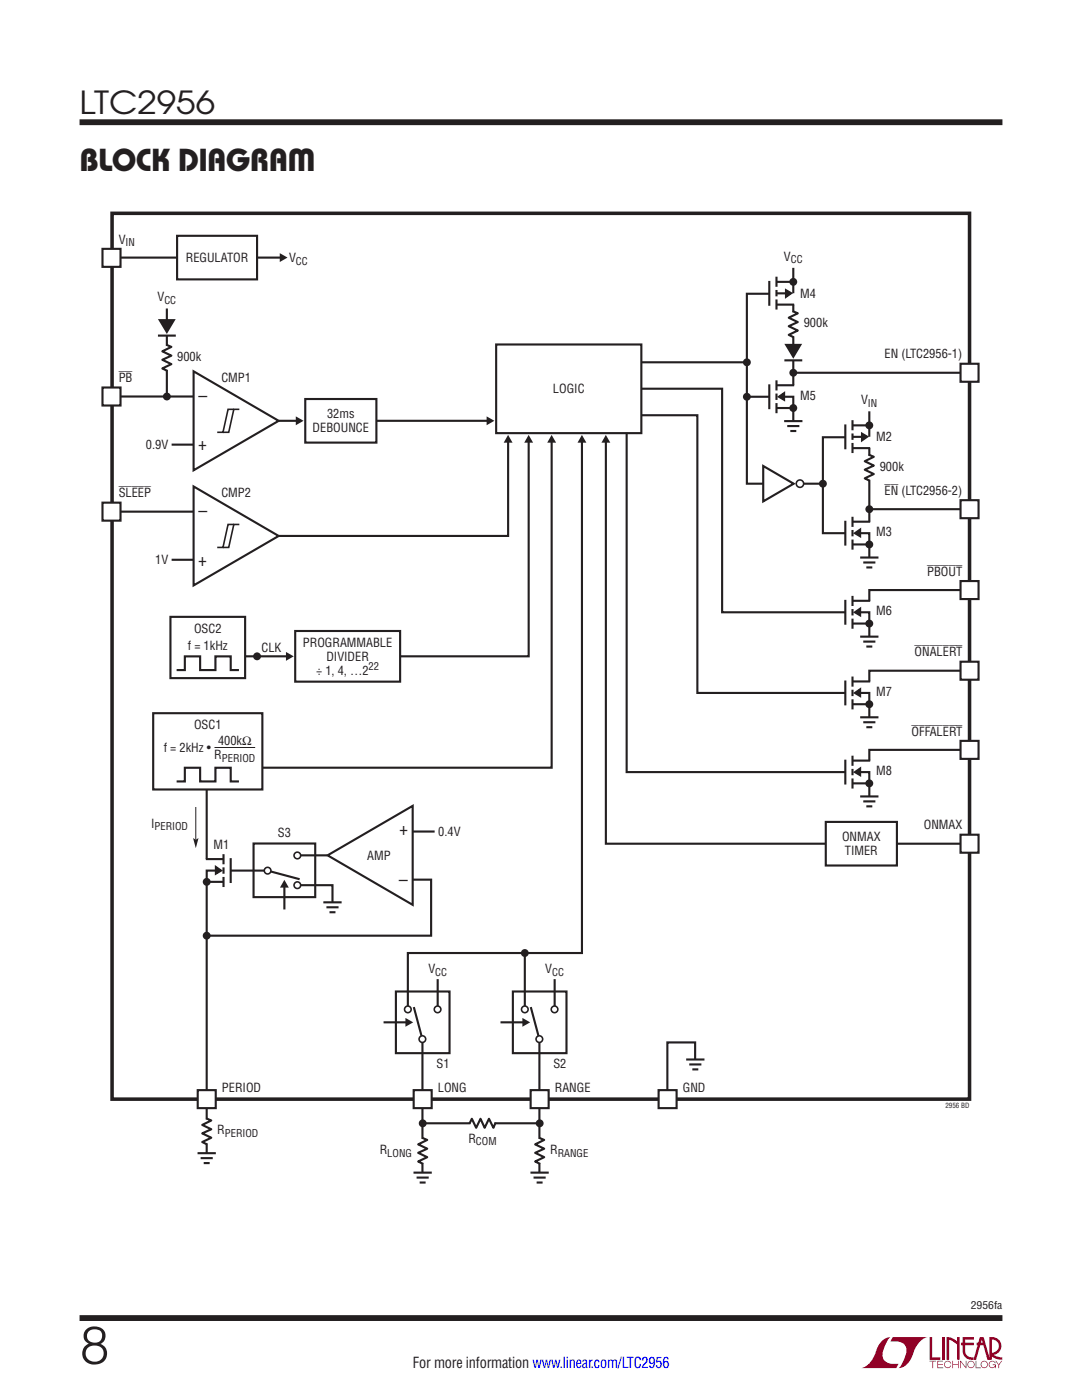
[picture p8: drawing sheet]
<svg xmlns="http://www.w3.org/2000/svg" width="216mm" height="279mm" viewBox="0 0 216 279" stroke-linecap="round" stroke-linejoin="round" font-family="sans-serif">
<g fill="#900126">
<path d="M185.5 266.8h.5v4.1h1.6v.5h-2.1z"/>
<path d="M176.2 267.4l1-.5h.5h-.1a6.2 6.2 0 0 0-1.4 4 2.58 2.58 0 0 0 3.1 1.3l-.5 .8h-6.9a4.9 4.9 0 0 0 3-3.8l.4-.7z"/>
<path d="M178.1 266.9h7a4.9 4.9 0 0 0-3.1 3.7 3.2 3.2 0 0 1-2.7 2.4h.1a6.2 6.2 0 0 0 1.4-4.1 2.58 2.58 0 0 0-3.1-1.2z"/>
<path d="M188 266.8h.5v4.6h-.5z"/>
<path d="M188.9 266.8l1 .2 1.1 .7v-.9h.5v4.6h-.5v-3.1l-1.6-.9v4h-.5z"/>
<path d="M185.5 271.6h1.3v.1h-.6v1.3h-.1v-1.3h-.6z"/>
<path d="M187 271.6h1.2v.1h-1v.5h.9v.2h-.9v.5h1v.1h-1.2z"/>
<path d="M190 271.6h.2v.6h1v-.6h.1v1.4h-.1v-.6h-1v.6h-.2z"/>
<path d="M191.6 271.6h.1l1 1.2v-1.2h.1v1.4l-1.1-1.2v1.2h-.1z"/>
<path d="M194.7 271.6h.1v1.3h.9v.1h-1z"/>
<path d="M198.6 271.6h.2l.5 .7 .5-.7h.2l-.6 .8v.6h-.2v-.6z"/>
<path d="M192.1 266.8h2.2v.5h-1.7v.7h1.7v.5h-1.7v1.1a1.32 1.32 0 0 0 1.7 1.3v.5l1.2-4.6h.8l1.1 4.1v-4.1a1.84 1.84 0 0 1 2.4 1.4 1.84 1.84 0 0 1-1.5 2.2l.8 .4 .9 .1v.5l-1.2-.2-1-.6v-.6a1.34 1.34 0 0 0 1.5-1.2 1.34 1.34 0 0 0-1.4-1.5v4.1h-.9l-.8-2.9h-1.3v-.5h1.2l-.2-.7-1.1 4.1a2.06 2.06 0 0 1-2.7-1.3v-1.6h-.4v-.5h.4z"/>
<path d="M193.2 271.8a.72 .72 0 0 1 1.2 .1 .72 .72 0 0 1-.4 1.1 .72 .72 0 0 1-1-.7h.2a.59 .59 0 0 0 .8 .5 .59 .59 0 0 0 .2-.9 .59 .59 0 0 0-1 .2v.2h-.2z"/>
<path d="M195.9 271.8a.72 .72 0 0 1 1.1 .1 .72 .72 0 0 1-.4 1.1 .72 .72 0 0 1-.9-.7h.1a.59 .59 0 0 0 .8 .5 .59 .59 0 0 0 .2-.9 .59 .59 0 0 0-.9 .2l-.1 .2h-.1z"/>
<path d="M197.5 271.8a.72 .72 0 0 1 1.2 .2h-.2a.59 .59 0 0 0-.9-.1 .59 .59 0 0 0 .1 .9 .59 .59 0 0 0 .9-.4h-.5v-.1h.6v.7h-.1v-.3a.73 .73 0 0 1-1.1 .2 .73 .73 0 0 1 0-1.1z"/>
<path d="M188.6 271.8a.71 .71 0 0 1 1.2 .3h-.1a.59 .59 0 0 0-.9-.3 .59 .59 0 0 0-.1 1 .59 .59 0 0 0 1-.3h.1a.73 .73 0 0 1-1.1 .4 .73 .73 0 0 1-.1-1.1z"/>
</g>
<path d="M15.9 24.4h184.1M15.9 263h184.1" fill="none" stroke="#231f20" stroke-width="1.2" stroke-linecap="butt"/>
<path d="M153.5 58.6h-4.5v37.9h15.2M158.3 53.5v30.5M149 79.2h4.5M158.3 74.4h35.2M55.6 84h4.5M75.1 84h22.8M50.6 168.3h12.3v10.7h-12.3z" fill="none" stroke="#231f20" stroke-width=".42"/>
<path d="M22.4 42.6h171.1v176.8h-171.1z" fill="none" stroke="#231f20" stroke-width=".71" stroke-linecap="butt"/>
<path d="M99 68.7h29v17.7h-29z" fill="#fff"/>
<path d="M99 68.7h29v17.7h-29z" fill="none" stroke="#231f20" stroke-width=".42"/>
<path d="M191.7 72.6h3.6v3.6h-3.6z" fill="#fff"/>
<path d="M153.5 76.7v5M154.9 76.9h3.6M154.9 75.9v2M154.9 78.5v1.3M156 79.2h2.3v2.3M158.2 62.1l1 .4-1.8 .9 1.8 .9-1.8 .8 1.8 .9-1.8 .8 1 .5M191.7 72.6h3.6v3.6h-3.6zM154.9 81.4h3.6M156.5 84h3.6M157.1 85h2.4M157.7 86h1.2" fill="none" stroke="#231f20" stroke-width=".42"/>
<path d="M158.3 84.1v2.2" fill="none" stroke="#fff" stroke-width=".97" stroke-linecap="butt"/>
<path d="M158.3 62.3v4.8M158.3 76.9v4.5" fill="none" stroke="#fff" stroke-width=".71" stroke-linecap="butt"/>
<circle cx="158.3" cy="81.4" r=".79" fill="#231f20"/>
<path d="M154.9 80.4v2.1" fill="none" stroke="#231f20" stroke-width=".42"/>
<path d="M155.5 79.2l.9-.7v1.2z" fill="#231f20"/>
<path d="M155.5 79.2l.9-.7v1.2z" fill="none" stroke="#231f20" stroke-width=".49"/>
<g fill="#231f20">
<circle cx="33.3" cy="79.1" r=".79"/>
<circle cx="51.3" cy="131" r=".79"/>
<circle cx="41.2" cy="186.7" r=".79"/>
<circle cx="84.3" cy="224.2" r=".79"/>
<circle cx="158.3" cy="74.4" r=".79"/>
<circle cx="149" cy="79.2" r=".79"/>
</g>
<path d="M128 72.3h21" fill="none" stroke="#231f20" stroke-width=".42"/>
<g fill="#231f20">
<path d="M97.1 83.1l1.5 .9-1.5 .9z"/>
<path d="M59 83.1l1.6 .9-1.6 .9z"/>
<path d="M57.1 130.1l1.5 .9-1.5 .9z"/>
<path d="M116.1 86.8l.9 1.5h-1.8z"/>
<circle cx="149" cy="72.3" r=".79"/>
</g>
<path d="M38.6 74.1l17 9.9-17 9.9z" fill="#fff"/>
<g fill="none" stroke="#231f20" stroke-width=".42">
<path d="M38.6 74.1l17 9.9-17 9.9zM41.2 157.5v72.6M41 176h3.6M41.1 171.5h3.5M43.6 173.7h-2.4v2.3M44.6 170.5v2M44.6 173.1v1.3M46 171.3v4.9M46 173.7h6.7M60 176.7h6.3v3.4M64.5 180.1h3.7M65.1 181.1h2.5"/>
<path d="M65.7 182.1h1.2M39.4 230.1h3.7M40 231.1h2.5M40.6 232.1h1.2"/>
</g>
<path d="M46.7 81.7h-1.2l-1 4.6h-1.2M47.8 81.7h-1.1l-1.1 4.6h-1.1" fill="none" stroke="#231f20" stroke-width=".32"/>
<path d="M66.4 180.1v2.2M41.3 230.2v2.2" fill="none" stroke="#fff" stroke-width=".97" stroke-linecap="butt"/>
<path d="M41.2 171.5v4.5" fill="none" stroke="#fff" stroke-width=".71" stroke-linecap="butt"/>
<circle cx="41.2" cy="176" r=".79" fill="#231f20"/>
<path d="M44.6 175v2" fill="none" stroke="#231f20" stroke-width=".42"/>
<path d="M43.1 173.1l.9 .6-.9 .6z" fill="#231f20"/>
<path d="M43.1 173.1l.9 .6-.9 .6z" fill="none" stroke="#231f20" stroke-width=".49"/>
<path d="M56.7 175.6l.9 1.5h-1.7z" fill="#231f20"/>
<path d="M56.7 176.4v5.1" fill="none" stroke="#231f20" stroke-width=".42"/>
<path d="M120.9 86.8l.9 1.5h-1.8z" fill="#231f20"/>
<path d="M120.9 87.6v80.8h70.8" fill="none" stroke="#231f20" stroke-width=".42"/>
<path d="M39.1 161.1v6.5" fill="none" stroke="#231f20" stroke-width=".2"/>
<path d="M38.5 167.3l.6 .3 .5-.3-.5 1.9z" fill="#231f20"/>
<path d="M158.3 69.5v2.4" fill="none" stroke="#fff" stroke-width=".71" stroke-linecap="butt"/>
<path d="M156.5 68.6h3.6l-1.8 3z" fill="#231f20"/>
<path d="M33.2 68.8l1 .4-1.8 .9 1.8 .9-1.8 .8 1.8 .9-1.8 .8 1 .5M33.3 61.6v17.6M160.1 71.9h-3.6" fill="none" stroke="#231f20" stroke-width=".42"/>
<path d="M33.3 64.6v2.3M33.3 69v4.8" fill="none" stroke="#fff" stroke-width=".71" stroke-linecap="butt"/>
<path d="M31.5 63.7h3.6l-1.8 3z" fill="#231f20"/>
<path d="M153.5 56.1v4.9M154.9 57.9v1.2M154.9 59.8v2M154.9 56.3h3.6M158.3 56.3v2.2M35.1 67h-3.6M154.9 60.8h3.6" fill="none" stroke="#231f20" stroke-width=".42"/>
<path d="M158.3 56.3v4.5" fill="none" stroke="#fff" stroke-width=".71" stroke-linecap="butt"/>
<circle cx="158.3" cy="56.3" r=".79" fill="#231f20"/>
<path d="M154.9 55.2v2M154.9 58.5h2.6" fill="none" stroke="#231f20" stroke-width=".42"/>
<path d="M156.9 58l.9 .5-.9 .7z" fill="#231f20"/>
<path d="M156.9 58l.9 .5-.9 .7z" fill="none" stroke="#231f20" stroke-width=".49"/>
<path d="M168.7 87.3h-4.5v19.1h4.5M173.5 82.1v29.2M173.5 101.6h20" fill="none" stroke="#231f20" stroke-width=".42"/>
<path d="M191.7 99.8h3.6v3.6h-3.6z" fill="#fff"/>
<path d="M173.3 90.7l1.1 .5-1.8 .8 1.8 .9-1.8 .8 1.8 .9-1.8 .9 .9 .4M191.7 99.8h3.6v3.6h-3.6zM168.7 103.9v5M170.1 104.1h3.5M170.1 103.1v2M170.1 105.8v1.2M170.1 108.7h3.6M171.1 106.4h2.4v2.3M171.6 111.3h3.7M172.3 112.3h2.4M172.9 113.2h1.2" fill="none" stroke="#231f20" stroke-width=".42"/>
<path d="M173.5 111.3v2.2" fill="none" stroke="#fff" stroke-width=".97" stroke-linecap="butt"/>
<path d="M173.5 90.9v4.9M173.5 104.1v4.6" fill="none" stroke="#fff" stroke-width=".71" stroke-linecap="butt"/>
<circle cx="173.5" cy="108.7" r=".79" fill="#231f20"/>
<path d="M170.1 107.7v2" fill="none" stroke="#231f20" stroke-width=".42"/>
<path d="M170.7 106.4l.9-.6v1.2z" fill="#231f20"/>
<path d="M170.7 106.4l.9-.6v1.2z" fill="none" stroke="#231f20" stroke-width=".49"/>
<g fill="#231f20">
<circle cx="173.5" cy="101.6" r=".79"/>
<circle cx="164.2" cy="96.5" r=".79"/>
</g>
<path d="M41.3 223.4v4.8" fill="none" stroke="#fff" stroke-width=".71" stroke-linecap="butt"/>
<path d="M128 77.6h16.1v44.6h24.6M193.5 117.8h-20v9.3M41.1 223.2l1.1 .4-1.8 .9 1.8 .9-1.8 .8 1.8 .9-1.8 .8 .9 .5" fill="none" stroke="#231f20" stroke-width=".42"/>
<path d="M191.7 116h3.6v3.6h-3.6z" fill="#fff"/>
<path d="M168.7 119.7v5M170.1 119.9h3.5M170.1 118.9v2M191.7 116h3.6v3.6h-3.6zM170.1 121.6v1.2M170.1 124.4h3.6M171.1 122.2h2.4v2.3M171.6 127.1h3.7M172.3 128h2.4M172.9 129h1.2" fill="none" stroke="#231f20" stroke-width=".42"/>
<path d="M173.5 127.1v2.2" fill="none" stroke="#fff" stroke-width=".97" stroke-linecap="butt"/>
<path d="M173.5 119.9v4.5" fill="none" stroke="#fff" stroke-width=".71" stroke-linecap="butt"/>
<circle cx="173.5" cy="124.4" r=".79" fill="#231f20"/>
<path d="M170.1 123.5v2" fill="none" stroke="#231f20" stroke-width=".42"/>
<path d="M170.7 122.2l.9-.7v1.2z" fill="#231f20"/>
<path d="M170.7 122.2l.9-.7v1.2z" fill="none" stroke="#231f20" stroke-width=".49"/>
<path d="M128 82.9h11.2v55.4h29.5M193.5 133.9h-20v9.3" fill="none" stroke="#231f20" stroke-width=".42"/>
<path d="M191.7 132.1h3.6v3.6h-3.6z" fill="#fff"/>
<path d="M168.7 135.8v5M170.1 136h3.5M170.1 135v2M170.1 137.7v1.2M171.1 138.3h2.4v2.3M191.7 132.1h3.6v3.6h-3.6zM170.1 140.5h3.6M171.6 143.2h3.7M172.3 144.1h2.4M172.9 145.1h1.2" fill="none" stroke="#231f20" stroke-width=".42"/>
<path d="M173.5 143.2v2.2" fill="none" stroke="#fff" stroke-width=".97" stroke-linecap="butt"/>
<path d="M173.5 136v4.5" fill="none" stroke="#fff" stroke-width=".71" stroke-linecap="butt"/>
<circle cx="173.5" cy="140.5" r=".79" fill="#231f20"/>
<path d="M170.1 139.6v2" fill="none" stroke="#231f20" stroke-width=".42"/>
<path d="M170.7 138.3l.9-.7v1.2z" fill="#231f20"/>
<path d="M170.7 138.3l.9-.7v1.2z" fill="none" stroke="#231f20" stroke-width=".49"/>
<path d="M125 86.4v67.7h43.7M193.5 149.7h-20v9.2" fill="none" stroke="#231f20" stroke-width=".42"/>
<path d="M191.7 147.9h3.6v3.6h-3.6z" fill="#fff"/>
<path d="M168.7 151.6v5M170.1 151.8h3.5M170.1 150.8v2M170.1 153.4v1.3M170.1 156.3h3.6M171.1 154.1h2.4v2.3M171.6 159h3.7M172.3 159.9h2.4M191.7 147.9h3.6v3.6h-3.6zM172.9 160.9h1.2" fill="none" stroke="#231f20" stroke-width=".42"/>
<path d="M173.5 159v2.2" fill="none" stroke="#fff" stroke-width=".97" stroke-linecap="butt"/>
<path d="M173.5 151.8v4.5" fill="none" stroke="#fff" stroke-width=".71" stroke-linecap="butt"/>
<circle cx="173.5" cy="156.3" r=".79" fill="#231f20"/>
<path d="M170.1 155.4v2" fill="none" stroke="#231f20" stroke-width=".42"/>
<path d="M170.7 154.1l.9-.7v1.2z" fill="#231f20"/>
<path d="M170.7 154.1l.9-.7v1.2z" fill="none" stroke="#231f20" stroke-width=".49"/>
<path d="M191.7 166.6h3.6v3.6h-3.6z" fill="#fff"/>
<path d="M168.7 84.7v5M170.1 89.4h3.5M170.1 86.5v1.3M170.1 88.4v2M170.1 84.9h3.6M173.5 84.9v2.3M191.7 166.6h3.6v3.6h-3.6z" fill="none" stroke="#231f20" stroke-width=".42"/>
<path d="M173.5 84.9v4.5" fill="none" stroke="#fff" stroke-width=".71" stroke-linecap="butt"/>
<circle cx="173.5" cy="84.9" r=".79" fill="#231f20"/>
<path d="M170.1 83.9v2M170.1 87.2h2.6" fill="none" stroke="#231f20" stroke-width=".42"/>
<path d="M172 86.6l1 .6-1 .6z" fill="#231f20"/>
<path d="M172 86.6l1 .6-1 .6z" fill="none" stroke="#231f20" stroke-width=".49"/>
<path d="M157.4 96.5h2.2" fill="none" stroke="#fff" stroke-width=".71" stroke-linecap="butt"/>
<circle cx="159.6" cy="96.5" r=".74" fill="#fff"/>
<circle cx="159.6" cy="96.5" r=".74" fill="none" stroke="#231f20" stroke-width=".32"/>
<path d="M152.3 93l6.1 3.5-6.1 3.6z" fill="#fff"/>
<path d="M152.3 93l6.1 3.5-6.1 3.6z" fill="none" stroke="#231f20" stroke-width=".42"/>
<path d="M164.8 164h14.2v8.7h-14.2z" fill="#fff"/>
<path d="M164.8 164h14.2v8.7h-14.2z" fill="none" stroke="#231f20" stroke-width=".42"/>
<path d="M60.9 79.6h14.2v8.7h-14.2z" fill="#fff"/>
<path d="M22.4 51.4h34.3M60.9 79.6h14.2v8.7h-14.2z" fill="none" stroke="#231f20" stroke-width=".42"/>
<path d="M55.8 50.5l1.6 .9-1.6 .9z" fill="#231f20"/>
<path d="M35.3 47.1h16v8.7h-16z" fill="#fff"/>
<path d="M35.3 47.1h16v8.7h-16z" fill="none" stroke="#231f20" stroke-width=".42"/>
<g fill="#231f20">
<path d="M110.1 86.8l.9 1.5h-1.8z"/>
<path d="M101.4 86.8l.9 1.5h-1.8z"/>
</g>
<path d="M110.1 87.6v65.6h-58.5" fill="none" stroke="#231f20" stroke-width=".42"/>
<path d="M30.6 142.3h21.8v15.3h-21.8z" fill="#fff"/>
<path d="M30.6 142.3h21.8v15.3h-21.8zM35.2 156h1.7v-2.8h3v2.8h3.1v-2.8h3v2.8h1.7" fill="none" stroke="#231f20" stroke-width=".42"/>
<path d="M105.5 86.8l.9 1.5h-1.8z" fill="#231f20"/>
<path d="M105.5 87.6v43.4h-25.7M48.9 131h8.5" fill="none" stroke="#231f20" stroke-width=".42"/>
<path d="M34 123.1h14.9v12.2h-14.9z" fill="#fff"/>
<path d="M34 123.1h14.9v12.2h-14.9z" fill="none" stroke="#231f20" stroke-width=".42"/>
<path d="M58.9 125.9h20.9v10.1h-20.9z" fill="#fff"/>
<path d="M22.2 79.1h16.4M34.2 88.7h4.4M35.2 133.7h1.7v-2.7h3v2.7h3.1v-2.7h3v2.7h1.7M58.9 125.9h20.9v10.1h-20.9zM60 170.7h5.4" fill="none" stroke="#231f20" stroke-width=".42"/>
<path d="M65.4 170.7l16.9-9.9v19.8z" fill="#fff"/>
<path d="M65.4 170.7l16.9-9.9v19.8zM82.3 175.6h3.7v11.1h-44.8M82.3 165.9h4.4" fill="none" stroke="#231f20" stroke-width=".42"/>
<path d="M20.5 77.3h3.5v3.6h-3.5z" fill="#fff"/>
<path d="M20.5 77.3h3.5v3.6h-3.5zM101.4 87.6v19.4h-45.8" fill="none" stroke="#231f20" stroke-width=".42"/>
<path d="M38.6 97.1l17 9.9-17 9.8z" fill="#fff"/>
<path d="M38.6 97.1l17 9.9-17 9.8zM22.2 102.1h16.4M34.2 111.7h4.4" fill="none" stroke="#231f20" stroke-width=".42"/>
<path d="M46.7 104.7h-1.2l-1 4.6h-1.2M47.8 104.7h-1.1l-1.1 4.6h-1.1" fill="none" stroke="#231f20" stroke-width=".32"/>
<path d="M20.5 100.3h3.5v3.6h-3.5z" fill="#fff"/>
<path d="M20.5 100.3h3.5v3.6h-3.5z" fill="none" stroke="#231f20" stroke-width=".42"/>
<path d="M39.5 217.6h3.5v3.6h-3.5z" fill="#fff"/>
<path d="M39.5 217.6h3.5v3.6h-3.5z" fill="none" stroke="#231f20" stroke-width=".42"/>
<path d="M20.5 49.7h3.5v3.6h-3.5z" fill="#fff"/>
<path d="M20.5 49.7h3.5v3.6h-3.5z" fill="none" stroke="#231f20" stroke-width=".42"/>
<path d="M59.3 170.7v6" fill="none" stroke="#fff" stroke-width="1.1" stroke-linecap="butt"/>
<circle cx="59.3" cy="176.7" r=".66" fill="#fff"/>
<circle cx="59.3" cy="176.7" r=".66" fill="none" stroke="#231f20" stroke-width=".32"/>
<circle cx="59.3" cy="170.7" r=".66" fill="#fff"/>
<circle cx="59.3" cy="170.7" r=".66" fill="none" stroke="#231f20" stroke-width=".32"/>
<path d="M53.4 173.8l6.4 1.7" fill="none" stroke="#231f20" stroke-width=".42"/>
<circle cx="53.4" cy="173.8" r=".66" fill="#fff"/>
<circle cx="53.4" cy="173.8" r=".66" fill="none" stroke="#231f20" stroke-width=".32"/>
<path d="M116.1 87.6v102.6h-34.7v10.6M79 197.9h10.7v12.3h-10.7zM84.3 208v26" fill="none" stroke="#231f20" stroke-width=".42"/>
<path d="M80.9 203.1l1.5 .9-1.5 .9z" fill="#231f20"/>
<path d="M87.3 195.4v5.4M76.5 204h5.1" fill="none" stroke="#231f20" stroke-width=".42"/>
<path d="M81.4 201.4h5.9" fill="none" stroke="#fff" stroke-width="1.1" stroke-linecap="butt"/>
<circle cx="81.4" cy="201.4" r=".66" fill="#fff"/>
<circle cx="81.4" cy="201.4" r=".66" fill="none" stroke="#231f20" stroke-width=".32"/>
<circle cx="87.3" cy="201.4" r=".66" fill="#fff"/>
<circle cx="87.3" cy="201.4" r=".66" fill="none" stroke="#231f20" stroke-width=".32"/>
<path d="M82.6 201l1.7 6.4" fill="none" stroke="#231f20" stroke-width=".42"/>
<circle cx="84.3" cy="207.4" r=".66" fill="#fff"/>
<circle cx="84.3" cy="207.4" r=".66" fill="none" stroke="#231f20" stroke-width=".32"/>
<path d="M84.3 234v2.3" fill="none" stroke="#fff" stroke-width=".97" stroke-linecap="butt"/>
<path d="M82.5 234h3.7M83.1 235h2.4M83.7 236h1.2M84.2 227.1l1 .4-1.8 .9 1.8 .9-1.8 .8 1.8 .8-1.8 .9 1 .5" fill="none" stroke="#231f20" stroke-width=".42"/>
<path d="M84.3 227.3v4.8" fill="none" stroke="#fff" stroke-width=".71" stroke-linecap="butt"/>
<path d="M82.5 217.6h3.6v3.6h-3.6z" fill="#fff"/>
<path d="M82.5 217.6h3.6v3.6h-3.6z" fill="none" stroke="#231f20" stroke-width=".42"/>
<g fill="#231f20">
<circle cx="107.7" cy="224.2" r=".79"/>
<circle cx="104.7" cy="190.2" r=".79"/>
</g>
<path d="M102.3 197.9h10.7v12.3h-10.7zM104.7 190.2v10.6M107.6 208v26" fill="none" stroke="#231f20" stroke-width=".42"/>
<path d="M104.2 203.1l1.6 .9-1.6 .9z" fill="#231f20"/>
<path d="M110.7 195.4v5.4M99.9 204h5.1" fill="none" stroke="#231f20" stroke-width=".42"/>
<path d="M104.7 201.4h6" fill="none" stroke="#fff" stroke-width="1.1" stroke-linecap="butt"/>
<circle cx="104.7" cy="201.4" r=".66" fill="#fff"/>
<circle cx="104.7" cy="201.4" r=".66" fill="none" stroke="#231f20" stroke-width=".32"/>
<circle cx="110.7" cy="201.4" r=".66" fill="#fff"/>
<circle cx="110.7" cy="201.4" r=".66" fill="none" stroke="#231f20" stroke-width=".32"/>
<path d="M105.9 201l1.7 6.4" fill="none" stroke="#231f20" stroke-width=".42"/>
<circle cx="107.6" cy="207.4" r=".66" fill="#fff"/>
<circle cx="107.6" cy="207.4" r=".66" fill="none" stroke="#231f20" stroke-width=".32"/>
<path d="M107.7 234v2.3" fill="none" stroke="#fff" stroke-width=".97" stroke-linecap="butt"/>
<path d="M105.8 234h3.7M106.5 235h2.4M107.1 236h1.2M107.6 227.1l1 .4-1.8 .9 1.8 .9-1.8 .8 1.8 .8-1.8 .9 1 .5" fill="none" stroke="#231f20" stroke-width=".42"/>
<path d="M107.7 227.3v4.8" fill="none" stroke="#fff" stroke-width=".71" stroke-linecap="butt"/>
<path d="M105.9 217.6h3.6v3.6h-3.6z" fill="#fff"/>
<path d="M105.9 217.6h3.6v3.6h-3.6zM136.9 211.4h3.7M137.5 212.4h2.5M138.1 213.4h1.2M138.7 211.4v-3.4h-5.5v11.4" fill="none" stroke="#231f20" stroke-width=".42"/>
<path d="M138.8 211.5v2.2" fill="none" stroke="#fff" stroke-width=".97" stroke-linecap="butt"/>
<path d="M131.4 217.6h3.6v3.6h-3.6z" fill="#fff"/>
<path d="M131.4 217.6h3.6v3.6h-3.6zM84.3 224.2h23.3M98.9 224.1l-.4 1-.9-1.8-.9 1.8-.8-1.8-.9 1.8-.8-1.8-.5 1" fill="none" stroke="#231f20" stroke-width=".42"/>
<path d="M93.9 224.2h4.8" fill="none" stroke="#fff" stroke-width=".71" stroke-linecap="butt"/>
<path d="M42.8 149.2h8.1" fill="none" stroke="#231f20" stroke-width=".2"/>
<text font-size="10.6" fill="#231f20" x="15.9" y="272.2">8</text>
<g font-size="6.3" fill="#231f20">
<text x="15.9" y="22.8">LTC2956</text>
<text x="15.9" y="34.1">BLOCK DIAGRAM</text>
</g>
<g font-size="3.5" fill="#231f20">
<text x="39.6" y="80.1">–</text>
<text x="39.6" y="89.9">+</text>
<text x="39.6" y="103.1">–</text>
<text x="39.6" y="112.9">+</text>
<text x="81.4" y="164.8" transform="rotate(-180 81.4 164.8)">+</text>
<text x="81.4" y="174.5" transform="rotate(-180 81.4 174.5)">–</text>
</g>
<text font-size="3" fill="#231f20" x="82.4" y="273.1">For more information www.linear.com/LTC2956</text>
<g font-size="2.5" fill="#231f20">
<text x="23.7" y="48.6">V</text>
<text x="37.1" y="52.3">REGULATOR</text>
<text x="57.7" y="52.3">V</text>
<text x="156.4" y="52">V</text>
<text x="159.7" y="59.4">M4</text>
<text x="31.4" y="60.2">V</text>
<text x="160.4" y="65.3">900k</text>
<text x="176.5" y="71.5">EN (LTC2956-1)</text>
<text x="23.7" y="76.3">PB</text>
<text x="35.4" y="72">900k</text>
<text x="44.2" y="76.3">CMP1</text>
<text x="65.3" y="83.5">32ms</text>
<text x="110.3" y="78.5">LOGIC</text>
<text x="159.7" y="79.8">M5</text>
<text x="171.8" y="80.7">V</text>
<text x="29.1" y="89.6">0.9V</text>
<text x="62.4" y="86.3">DEBOUNCE</text>
<text x="174.8" y="88.1">M2</text>
<text x="175.6" y="93.9">900k</text>
<text x="23.7" y="99.3">SLEEP</text>
<text x="44.2" y="99.3">CMP2</text>
<text x="176.5" y="98.8">EN (LTC2956-2)</text>
<text x="174.8" y="107">M3</text>
<text x="31" y="112.6">1V</text>
<text x="185" y="114.9">PBOUT</text>
<text x="174.8" y="122.8">M6</text>
<text x="37.5" y="129.8">f = 1kHz</text>
<text x="38.7" y="126.4">OSC2</text>
<text x="52.2" y="130.1">CLK</text>
<text x="60.5" y="129.1">PROGRAMMABLE</text>
<text x="65.1" y="131.9">DIVIDER</text>
<text x="182.5" y="131">ONALERT</text>
<text x="63.1" y="134.7">÷ 1, 4, …2</text>
<text x="174.8" y="138.9">M7</text>
<text x="38.7" y="145.5">OSC1</text>
<text x="43.5" y="148.7">400kΩ</text>
<text x="181.9" y="146.8">OFFALERT</text>
<text x="32.7" y="150.1">f = 2kHz •</text>
<text x="42.7" y="151.5">R</text>
<text x="174.8" y="154.7">M8</text>
<text x="30.1" y="165.1">I</text>
<text x="55.4" y="167">S3</text>
<text x="87.5" y="166.8">0.4V</text>
<text x="168" y="167.9">ONMAX</text>
<text x="184.3" y="165.5">ONMAX</text>
<text x="42.6" y="169.4">M1</text>
<text x="73.3" y="171.7">AMP</text>
<text x="168.6" y="170.7">TIMER</text>
<text x="85.5" y="194.2">V</text>
<text x="108.8" y="194.2">V</text>
<text x="87.1" y="213.1">S1</text>
<text x="110.4" y="213.1">S2</text>
<text x="44.3" y="217.9">PERIOD</text>
<text x="87.4" y="217.9">LONG</text>
<text x="110.7" y="217.9">RANGE</text>
<text x="136.3" y="217.9">GND</text>
<text x="43.4" y="226.4">R</text>
<text x="75.8" y="230.3">R</text>
<text x="93.5" y="228.1">R</text>
<text x="109.8" y="230.3">R</text>
</g>
<g font-size="2.1" fill="#231f20">
<text x="25.1" y="49.1">IN</text>
<text x="59.1" y="52.8">CC</text>
<text x="157.8" y="52.6">CC</text>
<text x="32.8" y="60.7">CC</text>
<text x="173.2" y="81.2">IN</text>
<text x="73.6" y="133.7">22</text>
<text x="44.3" y="152">PERIOD</text>
<text x="30.8" y="165.7">PERIOD</text>
<text x="86.8" y="194.7">CC</text>
<text x="110.2" y="194.7">CC</text>
<text x="44.9" y="226.9">PERIOD</text>
<text x="77.3" y="230.8">LONG</text>
<text x="95" y="228.6">COM</text>
<text x="111.3" y="230.8">RANGE</text>
<text x="193.7" y="261.2">2956fa</text>
</g>
<text font-size="1.4" fill="#231f20" x="188.6" y="221.2">2956 BD</text>
</svg>
